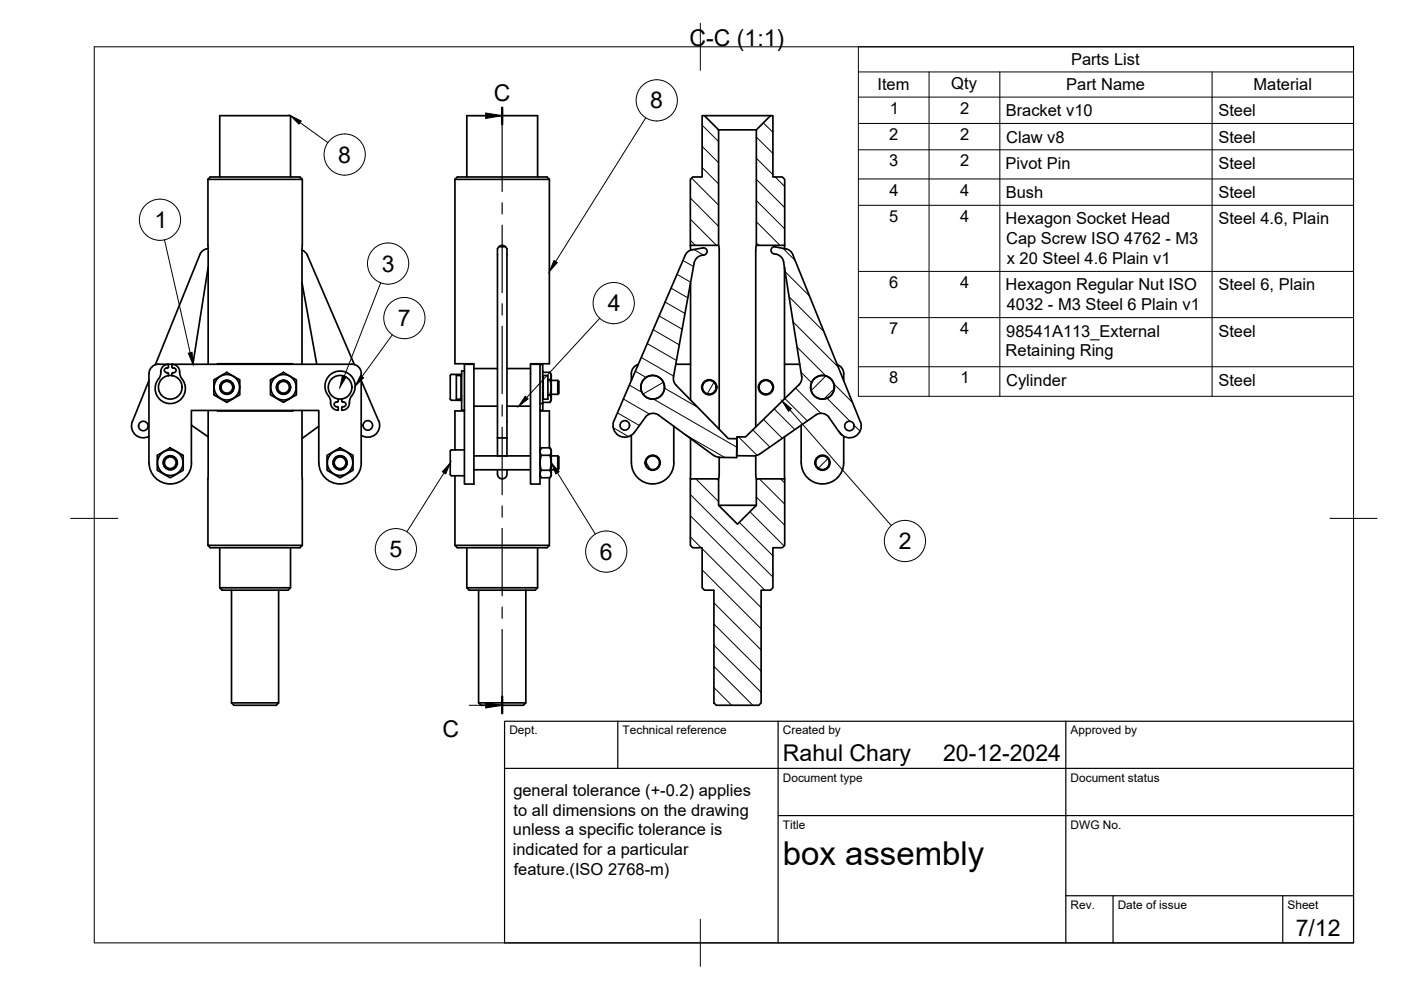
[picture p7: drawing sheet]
<svg xmlns="http://www.w3.org/2000/svg" width="297mm" height="210mm" viewBox="0 0 297 210" stroke-linecap="round" stroke-linejoin="round" font-family="sans-serif">
<!-- layer: Visible -->
<g fill="none" stroke="#000" stroke-width=".36">
<path d="M44.1 38h20M44.1 38v14.7l-.3 .1M44.1 38l.5-.5h19l.5 .5-.1 39.2M46.6 37.5v-13h15v13M96.5 38h20M96.5 38v39.1l4 .1M96.5 38l.5-.5h19l.5 .5v39.1l-4 .1M99 37.5v-13h15v13M148.9 24.5h.5l3 3v24.5h-6v-14l.5-.5h2zM149.4 24.5h14M152.4 27.5h8M160.4 27.5l3-3h.5v13h2l.5 .5v14h-6z"/>
<path d="M42.4 54l-9.5 23.3M43.8 52.8l-.7 .3-.7 .9M44.1 56.7l-3.2 20.5M44.1 53v24.2M64 59.9l3.2 17.3M64 53a2 2 0 0 1 1.2 1.1l9.9 23.2M105.5 52.7v40.2M105.5 52.7a1 1 0 0 1 1-.7 1 1 0 0 1 .9 .7M105.8 52.3h1.4M107.5 52.7v40.2M146.4 52v1M146.4 53v.1"/>
<path d="M146.4 59.9v24.9M148.8 54.1a.94 .94 0 0 0 1.1-.9 .75 .75 0 0 0-.9-.6l-2.6 .4-.7 .5-.4 .6-15.1 35.1a2.5 2.5 0 0 0 1 3.2 2.5 2.5 0 0 0 3.3-.7l2.3-3.2a1.98 1.98 0 0 1 2.8-.5M148.8 54.1a2.02 2.02 0 0 0-1.6 1.6l-4.4 24.2v.8l.5 1 11.1 11.3h1.9l-.1 4h-3.7M152.4 52l.1 .8v38.2M160.4 52l-.2 1v37.5M164.1 53.8l.4 .1M164.6 53.9a2 2 0 0 1 1.6 1.7M166.1 55.6l3.9 24.2v.8l-.6 1-11.3 11h-1.9v4l3.7 .1M166.3 56.7v27.9M166.4 52l-.1 .7M166.6 52.8l-2.2-.5a.75 .75 0 0 0-.9 .6 .75 .75 0 0 0 .6 .9M166.6 52.8l.7 .3 .8 .9"/>
<path d="M168.1 54l14.3 35.4M31.6 79.2v18.9a4.5 4.5 0 0 0 4.5 4.5 4.5 4.5 0 0 0 4.5-4.5v-11.1h27v11.1a4.5 4.5 0 0 0 4.5 4.5 4.5 4.5 0 0 0 4.5-4.5v-18.9M31.6 79.2a2 2 0 0 1 2-2h41a1.96 1.96 0 0 1 2 2M35.3 79l.4 .2M35.3 78a.5 .5 0 0 0-.5 .5 .5 .5 0 0 0 .5 .5M35.7 77.3a1.67 1.67 0 0 0-1.6 2.1l-.3 .6a3.2 3.2 0 0 0 0 4.6 3.2 3.2 0 0 0 4.6 0 3.2 3.2 0 0 0 0-4.6l-.3-1M35.7 77.8l-.4 .2M35.7 79.7h.1M35.7 77.3h.1M35.7 77.3v.5M35.7 79.2v.5M36.4 77.3a1.53 1.53 0 0 1 1.7 1.8"/>
<path d="M36.4 77.3h.1M36.4 77.3v.5M36.4 79.2v.5M36.5 77.8l.1 .2a.53 .53 0 0 1 .7 .5 .53 .53 0 0 1-.7 .5l-.1 .2M36.5 79.7h.1M46.1 77.2h16M95.8 79.4h2.1M95.8 79.4a.91 .91 0 0 0-.3 1.2v4M96.8 79.6h.9v5h-.9zM97.7 79.7h.2M98.4 78.7h.1M98.5 77.2h2v25.4h-2z"/>
<path d="M98.5 78.7h-.6v8.3M100.5 78.1h5M107.5 78.1h5M112.5 77.2h2v25.4h-2zM114.5 77.3h.6v8.3h-.6M115.1 78.7v.2h1.5a1.37 1.37 0 0 1 0 1.6M115.1 79.7h.1M115.2 79.6h1v5h-1zM116.6 78.9a4.4 4.4 0 0 1 .3 2.8v1.4a3.7 3.7 0 0 1-.3 2.2M133.9 79.2v1.5M135.3 77.3a2 2 0 0 0-1.4 1.9M143.3 77.2h3.1"/>
<path d="M166.3 77.2h3.3M177.5 77.3a2 2 0 0 1 1.4 1.9M178.9 79.2v1.5M28.1 89.4a2.51 2.51 0 0 0 .6 2.8 2.51 2.51 0 0 0 2.9 .3M31.6 80.7l-3.5 8.7M33.3 96.5l2.8-1.6 2.7 1.6v3.2l-2 1.2a.84 .84 0 0 1-1.4 0l-2.1-1.2zM40.6 90.1l3.5 2.5M44.1 87v28.6M45.3 80.5l2.8-1.6 2.7 1.6v3.2l-2.7 1.6-2.8-1.6zM46.1 87h16M57.3 80.5l2.8-1.6 2.7 1.6v3.2l-2.7 1.6-2.8-1.6zM64 87l.1 28.6"/>
<path d="M67.6 90.4l-3.6 2.6M69.3 96.5l2.8-1.6 2.7 1.6v3.2l-2.7 1.6-.7-.4-2.1-1.2zM70.1 85.2v.3M70.1 85.2l-.3-1a3.2 3.2 0 0 1 0-4.6 3.2 3.2 0 0 1 4.6 0 3.2 3.2 0 0 1 0 4.6l-.3 1M70.1 85.5a1.54 1.54 0 0 0 1.6 1.5M71.5 85.2a.52 .52 0 0 0-.7 .5 .52 .52 0 0 0 .7 .5M71.5 86.2l.2 .2v.6M71.7 87h.1M71.7 84.6h.1M71.7 84.6v.4l-.2 .2M72.5 84.6l.1 .6a.53 .53 0 0 1 .7 .5 .53 .53 0 0 1-.7 .5l-.1 .2v.6M72.5 87h.1"/>
<path d="M72.5 84.6h.1M74.1 85.2a1.53 1.53 0 0 1-1.5 1.8M76.6 80.7l3.7 8.5M80.3 89.2a2.51 2.51 0 0 1-.7 2.9 2.51 2.51 0 0 1-3 .2M95.5 84.6l.3 .3h2.1M95.8 95.4h2.7M95.8 95.4a.91 .91 0 0 0-.3 1.2v4M97.7 84.5h.2M97.9 87h.1M97.9 87h.5M98.5 87.1h-2v8.3M100.5 96.7h12"/>
<path d="M100.5 99.6h12M100.5 86.1h5M105.5 99.6v.9a1.01 1.01 0 0 0 1 1 1.01 1.01 0 0 0 1-1v-.9M105.5 92.9v3.8M105.5 92.9h2M107.5 92.9v3.8M107.5 86.1h5M114.5 87.1h2v7.8M114.5 87h.1M114.8 94.9a1.37 1.37 0 0 0 0 1.6 5.1 5.1 0 0 0 0 3.2 1.37 1.37 0 0 0 0 1.6h1.8a1.37 1.37 0 0 0 0-1.6h-1.8M114.8 96.5h1.8a5.1 5.1 0 0 1 0 3.2M114.8 94.9h1.8a1.37 1.37 0 0 1 0 1.6"/>
<path d="M114.8 94.9l-.3 .5M115.1 84.5h.1M116.2 83.7h.4a1.37 1.37 0 0 1 0 1.6h-1.5v1.7h-.6M116.2 80.5h.4a5.2 5.2 0 0 1 0 3.2M116.6 94.9a4.4 4.4 0 0 1 .3 2.8v1.4a3.6 3.6 0 0 1-.3 2.2M116.9 96.7h1.4M116.9 80.7h1.4M116.9 83.6h1.4M116.9 99.6h1.4M118.3 80.7v2.9M118.3 80.7l.2 .2v2.5l-.2 .2M118.3 96.7v2.9"/>
<path d="M118.3 96.7l.2 .2v2.5l-.2 .2M133.9 92.3v5.8M133.9 98.1a4.5 4.5 0 0 0 4.5 4.5 4.5 4.5 0 0 0 4.5-4.5M139.6 88l11.8 8.6 1.1 .4M142.9 90.4v7.7M146.4 93v8.5M152.5 97l-.1 4.5M160.2 96.6l.2 4.9M161 96.3l-1.1 .3M166.3 92.6l.1 8.9M169.9 90.1v8a4.5 4.5 0 0 0 4.5 4.5 4.5 4.5 0 0 0 4.5-4.5v-5.6M182.4 89.4a2.52 2.52 0 0 1-1.1 3.1 2.52 2.52 0 0 1-3.3-.7l-2.3-3.3a2 2 0 0 0-2.7-.5l-12 8.3"/>
<path d="M44.1 115.6l.5 .5h19l.5-.5M44.1 115.6h20M46.6 116.1v8.5M61.6 116.1v8.5l-.5 .5h-14l-.5-.5M95.5 100.6l.3 .3h2.7M96.5 115.6l.5 .5h19l.5-.5M96.5 115.6h20M96.5 100.9v14.7M99 116.1v8.5M114 116.1v8.5l-.5 .5h-14l-.5-.5M114.5 100.8l.3 .5M116.5 101.3v14.3"/>
<path d="M146.4 101.5h6v5.6l4 4 4-4v-5.6h6v14.1l-.5 .5h-2v8.5l-.5 .5h-2v23.9l-.5 .5h-9l-.5-.5v-23.9h-2l-.5-.5v-8.5h-2l-.5-.5zM152.4 107.1h8M46.6 124.6h15M49.1 125.1v23.9M59.1 125.1v23.9l-.5 .5h-9l-.5-.5M99 124.6h15M101.5 125.1v23.9M111.5 125.1v23.9l-.5 .5h-9l-.5-.5M49.1 149h10M101.5 149h10"/>
<circle cx="30.4" cy="90.3" r="1.01"/>
<circle cx="36.1" cy="98.1" r="2.7"/>
<circle cx="36.1" cy="82.1" r="2.51"/>
<circle cx="36.1" cy="98.1" r="1.49"/>
<circle cx="36.1" cy="98.1" r="1.24"/>
<circle cx="48.1" cy="82.1" r="2.7"/>
<circle cx="48.1" cy="82.1" r="1.49"/>
<circle cx="48.1" cy="82.1" r="1.47"/>
<circle cx="48.1" cy="82.1" r="1.24"/>
<circle cx="60.1" cy="82.1" r="2.7"/>
<circle cx="60.1" cy="82.1" r="1.49"/>
<circle cx="60.1" cy="82.1" r="1.24"/>
<circle cx="72.1" cy="98.1" r="2.7"/>
<circle cx="72.1" cy="82.1" r="2.51"/>
<circle cx="72.1" cy="98.1" r="1.49"/>
<circle cx="72.1" cy="98.1" r="1.47"/>
<circle cx="72.1" cy="98.1" r="1.24"/>
<circle cx="78" cy="90.2" r="1.01"/>
<circle cx="132.5" cy="90.2" r="1.01"/>
<circle cx="138.4" cy="82.1" r="2.51"/>
<circle cx="138.4" cy="98.1" r="1.49"/>
<circle cx="138.4" cy="98.1" r="1.47"/>
<circle cx="138.4" cy="98.1" r="1.6"/>
<circle cx="150.4" cy="82.1" r="1.6"/>
<circle cx="150.4" cy="82.1" r="1.49"/>
<circle cx="150.4" cy="82.1" r="1.47"/>
<circle cx="162.4" cy="82.1" r="1.6"/>
<circle cx="162.4" cy="82.1" r="1.49"/>
<circle cx="162.4" cy="82.1" r="1.47"/>
<circle cx="174.4" cy="82.1" r="2.51"/>
<circle cx="174.4" cy="98.1" r="1.49"/>
<circle cx="174.4" cy="98.1" r="1.47"/>
<circle cx="174.4" cy="98.1" r="1.6"/>
<circle cx="180.1" cy="90.3" r="1.01"/>
</g>
<!-- layer: Hatching -->
<g fill="none" stroke="#000" stroke-width=".21">
<path d="M146.6 37.8l5.8 5.7M148.9 35.5l3.5 3.5M148.9 31l3.5 3.5M148.9 26.5l3.5 3.5M160.4 38l6 6M160.4 33.5l3.5 3.5M160.4 29.1l3.5 3.4M161.8 26l2.1 2.1M164.4 37.5l2 2M143.5 58.2l2.9 1.6M144.8 55.2l2.2 1.3M146.4 51l1 1"/>
<path d="M146.4 46.5l5.5 5.5M146.4 42l6 6M147.1 52.9l2 1.2M160.4 51.5l.5 .5M160.4 47l5 5M160.4 42.5l6 6M166 52.7l2.6 2.5M166.5 57.6l5.1 5.2M134.7 78.7l2.3 1.3M136 75.8l6.8 3.9M137.2 72.8l6.2 3.6M138.5 69.9l5.5 3.2"/>
<path d="M139.7 67l4.9 2.8M141 64l4.2 2.5M142.3 61.1l3.5 2.1M167.3 62.9l7.4 7.4M168.1 68.3l9.6 9.5M169 73.6l6.2 6.1M169.8 78.9l2.3 2.2M175.1 79.7l-3.1 3.1M130 90.7l3.3 1.9M130.9 87.5l4.7 2.7M132.2 84.6l5.5 3.2M133.4 81.7l2.7 1.5"/>
<path d="M136.9 97.9l1 1.6M138.6 84.6l17.6 10.2M140.6 81.1l-4.3 2.5M140.9 82.3l7.1 4.1M145.5 92.3l8.1 4.7M151.4 81.1l-1.5 2.4M156.6 92.6l3.9 4M159.6 91.1l3.6 3.7M161.2 83l1 .6M161.9 88.9l4 4M164.1 86.7l4.4 4.4M166.4 84.5l4.8 4.7"/>
<path d="M168.7 82.3l5.4 5.3M175.3 84.4l5 5M175.5 97.2l-2 2.1M176.7 81.3l4.1 4.1M176.8 82.5l-2.1 2.1M177.7 91.2l1.3 1.4M181.1 90.1l1.2 1.3M146.4 113.8l2.3 2.3M146.4 109.3l15.8 15.8M146.4 104.9l17.5 17.5M147.5 101.5l4.9 4.9M148.9 116.3l12.5 12.5"/>
<path d="M152 101.5l.4 .4M156.7 110.7l7.2 7.1M159 108.5l7.2 7.3M160.4 105.4l6 6M161 101.5l5.4 5.4M165.5 101.5l.9 .9M148.9 120.8l12.5 12.5M151.4 136.8l10 10M151.4 132.3l10 10M151.4 127.8l10 10M151.4 145.8l3.7 3.7M151.4 141.3l8.2 8.2"/>
</g>
<!-- layer: Section Lines -->
<path d="M106.5 22.8v3.5M106.5 147.7v3.5" fill="none" stroke="#000" stroke-width=".51"/>
<path d="M106.5 26.3v14.3M106.5 43v2.4M106.5 47.7v14.3M106.5 64.4v2.4M106.5 69.2v14.3M106.5 85.8v2.4M106.5 90.6v14.3M106.5 107.3v2.4M106.5 112v14.3M106.5 128.7v2.4M106.5 133.5v14.2" fill="none" stroke="#000" stroke-width=".25"/>
<path d="M99.5 24.5h3.5M99.5 149.5h3.5" fill="none" stroke="#000" stroke-width=".21"/>
<path d="M103 24l3.5 .5-3.5 .6zM103 148.9l3.5 .6-3.5 .6z" fill="#000" stroke="#000" stroke-width=".21"/>
<!-- layer: BORDER -->
<path d="M20 9.9h267v190h-267zM148.5 4.9v10M15 109.9h10M282 109.9h10M148.5 194.9v10" fill="none" stroke="#000" stroke-width=".21"/>
<!-- layer: Parts Lists -->
<g fill="none" stroke="#000" stroke-width=".21">
<path d="M182 9.9h105v74.1h-105zM182 15.3h105M197 15.3v68.7M212 15.3v68.7M257 15.3v68.7M182 20.6h105M182 26.2h105M182 31.8h105M182 37.9h105M182 43.5h105M182 57.5h105M182 67.3h105"/>
<path d="M182 77.8h105"/>
</g>
<!-- layer: Balloons -->
<g fill="none" stroke="#000" stroke-width=".21">
<circle cx="73.1" cy="32.8" r="4.4"/>
<circle cx="139.2" cy="21.3" r="4.4"/>
<circle cx="33.9" cy="46.6" r="4.4"/>
<circle cx="82.3" cy="55.9" r="4.4"/>
<circle cx="85.7" cy="67.4" r="4.4"/>
<circle cx="130.1" cy="64.3" r="4.4"/>
<circle cx="83.9" cy="116.4" r="4.4"/>
<circle cx="128.5" cy="116.9" r="4.4"/>
<circle cx="191.9" cy="114.7" r="4.4"/>
</g>
<!-- layer: 0 -->
<path d="M61.6 24.5l2.3 1.1-.5 .7zM117.5 55.2l.7 .5-1.7 1.9zM39.9 74.9l.8-.2 .2 2.5zM72.6 79.6l.8 .3-1.3 2.2zM76.4 79.6l.7 .5-1.8 1.8zM111.4 84l.6 .6-2 1.5zM165.8 85l2 1.6-.6 .6zM95.5 98.1l-1 2.4-.7-.5zM116.9 98.1l1.7 1.9-.8 .5z" fill="#000" stroke="#000" stroke-width=".21"/>
<path d="M63.6 26l5.9 4.2M136.9 25l-19.1 30.4M34.9 50.9l5.4 23.9M80.7 60l-7.7 19.8M83.2 71l-6.4 8.9M127.1 67.5l-15.4 16.8M167.5 86.9l21.5 24.5M94.1 100.2l-7.8 12.5M118.2 100.3l8 12.9" fill="none" stroke="#000" stroke-width=".21"/>
<!-- layer: TITLEBLOCK -->
<path d="M107 152.9h180v47h-180zM131 152.9v10M165 152.9v47M226 152.9v47M107 162.9h180M165 172.9h122M226 189.9h61M236 189.9v10M272 189.9v10" fill="none" stroke="#000" stroke-width=".25"/>
<text font-size="7" x="166" y="183.4">box assembly</text>
<g font-size="4.9">
<text x="146.2" y="9.8">C</text>
<text x="149.7" y="9.8">-C (1:1)</text>
<text x="104.7" y="21.4">C</text>
<text x="137.9" y="23">8</text>
<text x="71.7" y="34.5">8</text>
<text x="32.7" y="48.4">1</text>
<text x="80.9" y="57.6">3</text>
<text x="84.3" y="69.2">7</text>
<text x="128.8" y="66">4</text>
<text x="82.6" y="118.2">5</text>
<text x="127.2" y="118.7">6</text>
<text x="190.6" y="116.5">2</text>
<text x="93.9" y="156.2">C</text>
<text x="166" y="161.4">Rahul Chary</text>
<text x="200" y="161.4">20-12-2024</text>
<text x="274.7" y="198.6">7/12</text>
</g>
<g font-size="3.5">
<text x="227.1" y="13.8">Parts List</text>
<text x="186" y="19.1">Item</text>
<text x="201.7" y="18.8">Qty</text>
<text x="226.1" y="19.1">Part Name</text>
<text x="265.8" y="19.1">Material</text>
<text x="188.6" y="29.7">2</text>
<text x="188.6" y="24.1">1</text>
<text x="203.6" y="24.1">2</text>
<text x="203.6" y="29.7">2</text>
<text x="213.2" y="24.6">Bracket v10</text>
<text x="258.3" y="24.6">Steel</text>
<text x="188.5" y="35.3">3</text>
<text x="203.6" y="35.3">2</text>
<text x="213.2" y="35.8">Pivot Pin</text>
<text x="213.3" y="30.2">Claw v8</text>
<text x="258.3" y="30.2">Steel</text>
<text x="258.3" y="35.8">Steel</text>
<text x="188.6" y="41.5">4</text>
<text x="203.6" y="41.5">4</text>
<text x="213.2" y="41.9">Bush</text>
<text x="258.3" y="42">Steel</text>
<text x="188.5" y="47">5</text>
<text x="203.6" y="47">4</text>
<text x="213.2" y="47.6">Hexagon Socket Head</text>
<text x="258.3" y="47.6">Steel 4.6, Plain</text>
<text x="213.3" y="51.8">Cap Screw ISO 4762 - M3</text>
<text x="213.5" y="56">x 20 Steel 4.6 Plain v1</text>
<text x="188.5" y="61.1">6</text>
<text x="203.6" y="61">4</text>
<text x="213.2" y="61.6">Hexagon Regular Nut ISO</text>
<text x="213.4" y="65.8">4032 - M3 Steel 6 Plain v1</text>
<text x="258.3" y="61.6">Steel 6, Plain</text>
<text x="188.5" y="70.8">7</text>
<text x="203.6" y="70.8">4</text>
<text x="213.3" y="71.3">98541A113_External</text>
<text x="258.3" y="71.4">Steel</text>
<text x="213.2" y="75.5">Retaining Ring</text>
<text x="188.5" y="81.3">8</text>
<text x="203.6" y="81.3">1</text>
<text x="213.3" y="81.8">Cylinder</text>
<text x="258.3" y="81.8">Steel</text>
<text x="108.8" y="168.8">general tolerance (+-0.2) applies</text>
<text x="108.9" y="172.9">to all dimensions on the drawing</text>
<text x="108.7" y="177.1">unless a specific tolerance is</text>
<text x="108.7" y="181.3">indicated for a particular</text>
<text x="108.9" y="185.5">feature.(ISO 2768-m)</text>
</g>
<g font-size="2.5">
<text x="108" y="155.7">Dept.</text>
<text x="132" y="155.7">Technical reference</text>
<text x="166" y="155.7">Created by</text>
<text x="227" y="155.7">Approved by</text>
<text x="166" y="165.7">Document type</text>
<text x="227" y="165.7">Document status</text>
<text x="166" y="175.7">Title</text>
<text x="227" y="175.7">DWG No.</text>
<text x="227" y="192.7">Rev.</text>
<text x="237" y="192.7">Date of issue</text>
<text x="273" y="192.7">Sheet</text>
</g>
</svg>
